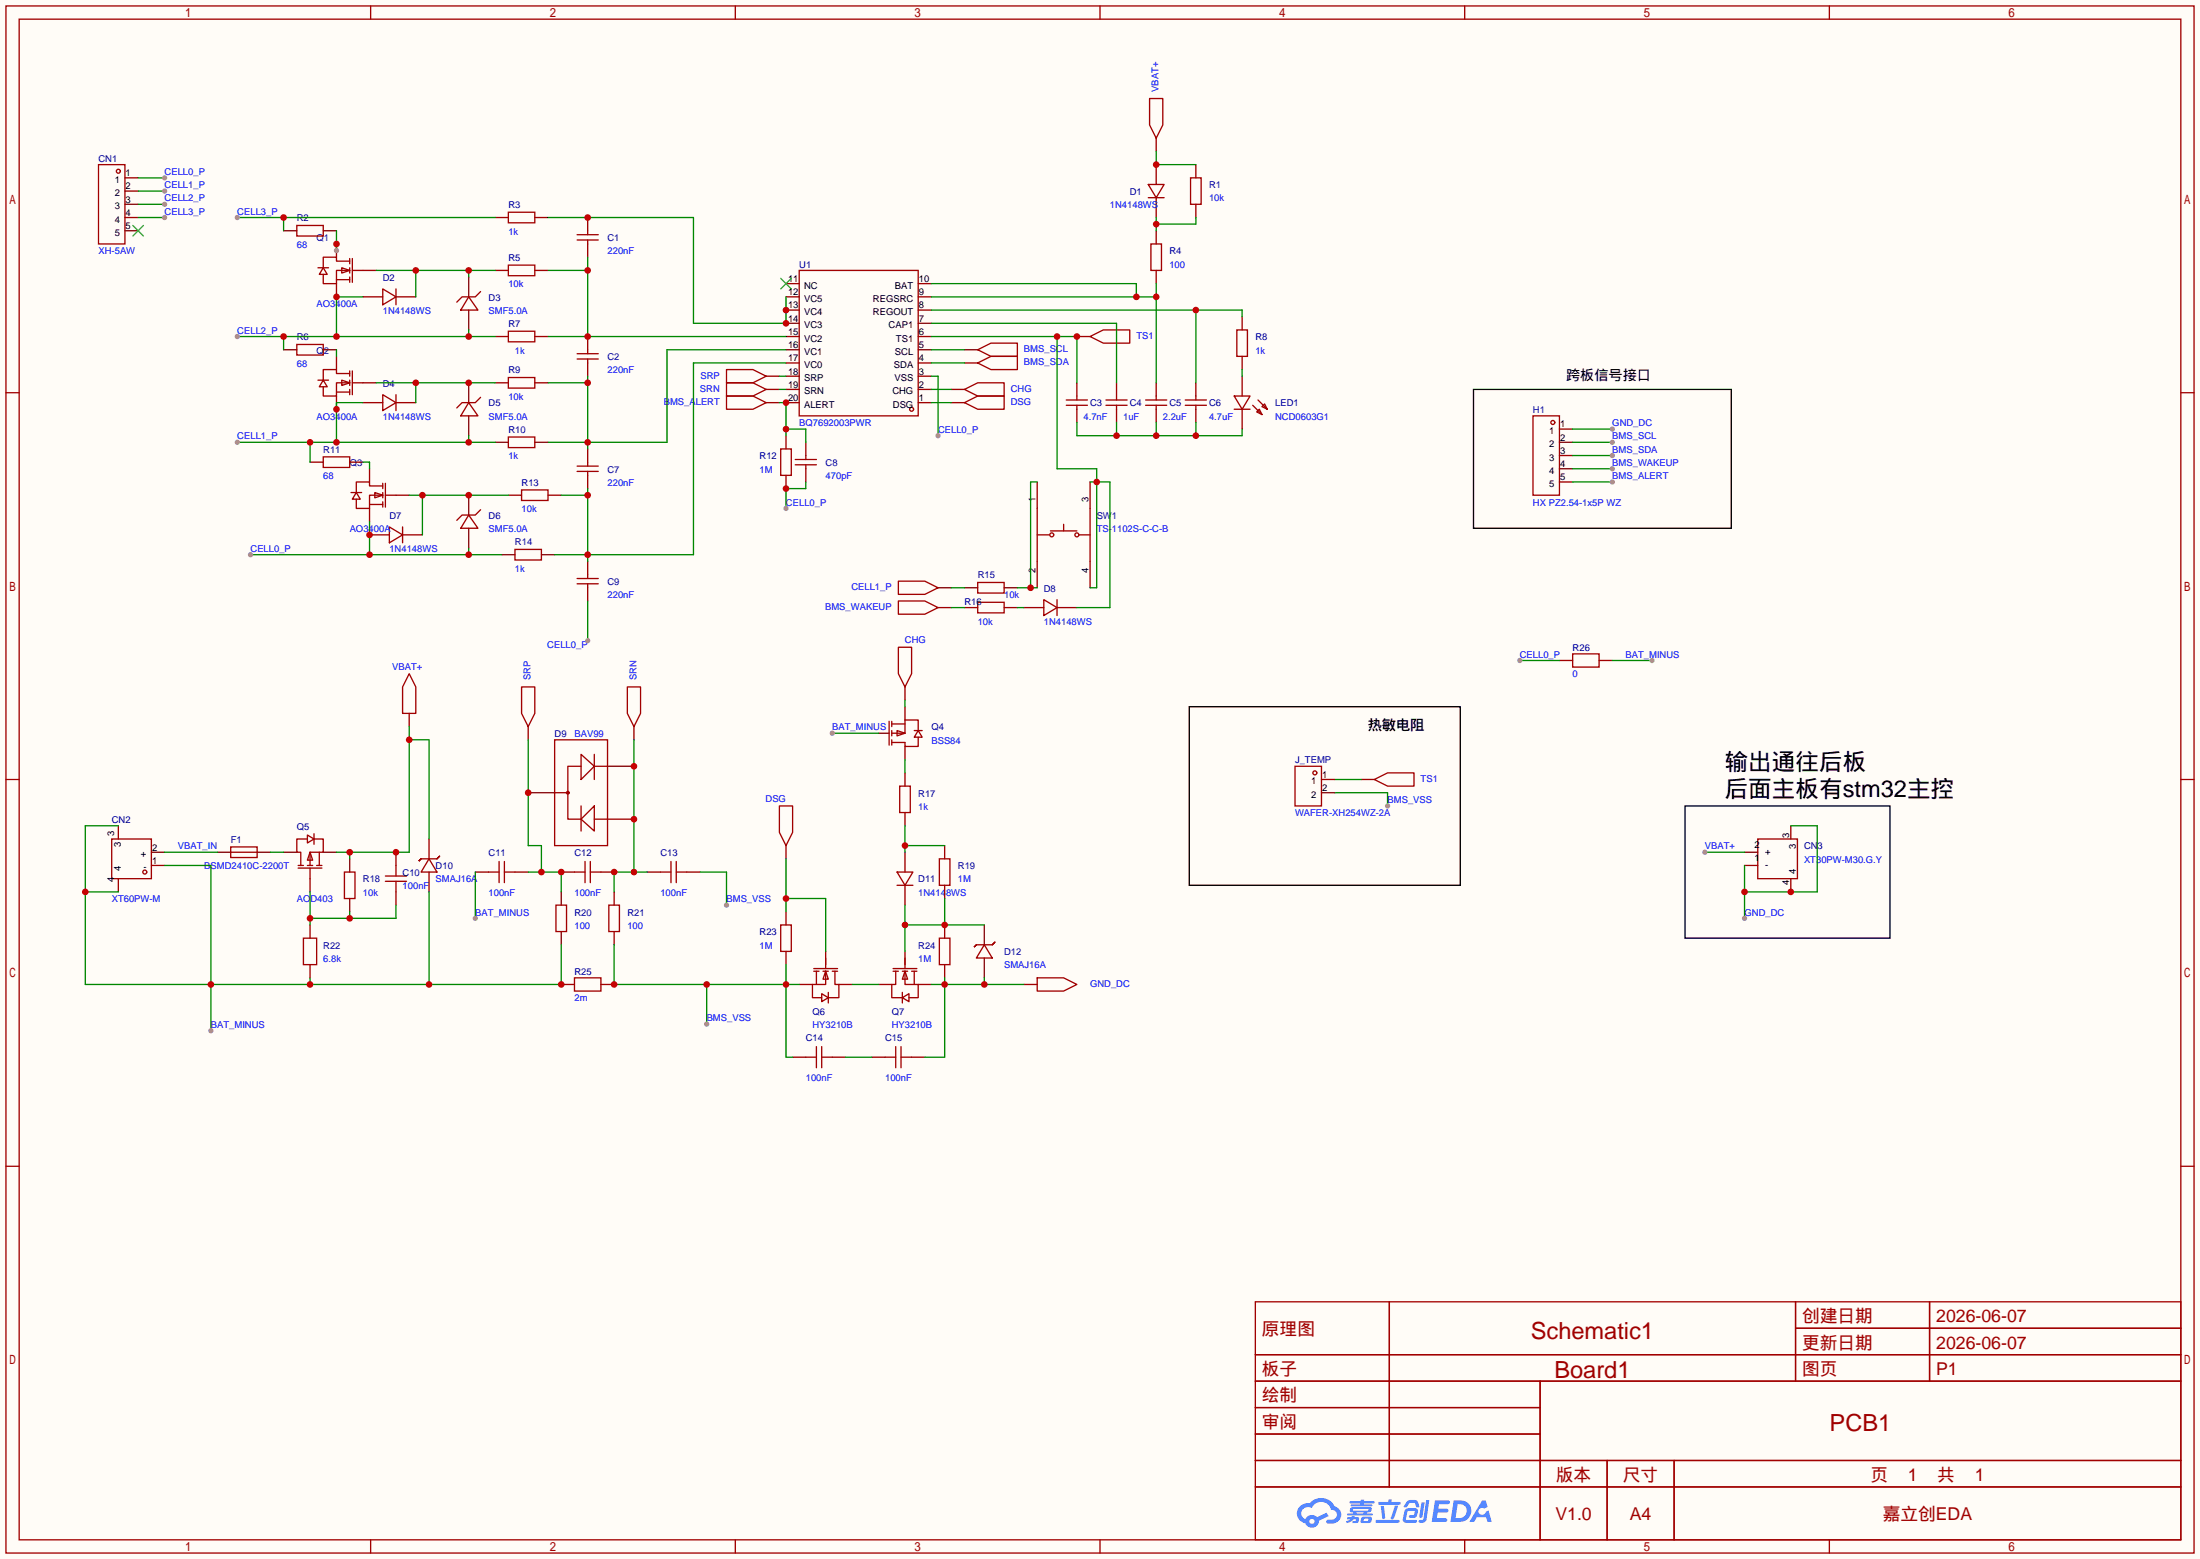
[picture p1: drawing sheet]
<svg xmlns="http://www.w3.org/2000/svg" width="423mm" height="299mm" viewBox="0 0 423 299" stroke-linecap="round" stroke-linejoin="round" font-family="sans-serif">
<path d="M0 0h422.7v299.5h-422.7z" fill="#fffcf7"/>
<g fill="none" stroke="#a10000" stroke-width=".25">
<path d="M1.1 1.1h420.4v297.2h-420.4zM3.7 3.7h415.3v292.1h-415.3zM71.2 1.1v2.6M141.3 1.1v2.6M211.3 1.1v2.6M281.4 1.1v2.6M351.5 1.1v2.6M1.1 75.4h2.6M419 75.4h2.5M1.1 149.7h2.6M419 149.7h2.5M1.1 224h2.6"/>
<path d="M419 224h2.5M71.2 295.8v2.5M141.3 295.8v2.5M211.3 295.8v2.5M281.4 295.8v2.5M351.5 295.8v2.5"/>
</g>
<g fill="#5487ff">
<path d="M275.7 288.2h1.6a1.34 1.34 0 0 1 1.2 .2 .37 .37 0 0 1-.3 .5h-1.7l-.2 .9h1.6a.37 .37 0 0 1 .4 .4 .37 .37 0 0 1-.4 .3h-1.7l-.2 1.1h1.4a.48 .48 0 0 1 .6 .4v.2l-.3 .2h-2.6z"/>
<path d="M284.7 288.2h.7l.4 1.3-.6 .3a.72 .72 0 0 0-1.1 .2 .72 .72 0 0 0 .3 1 .72 .72 0 0 0 1-.4l.1-.2 .5-.3 .6 2.2h-.8l-.3-.9h-1.8l-.5 .9h-.9z"/>
<path d="M273.1 288.6h.6l-.4 2.7a.31 .31 0 0 1-.3 .3 .31 .31 0 0 1-.3-.3z"/>
<path d="M274 288.2h.6l-.5 3.6a.97 .97 0 0 1-1.6 .5l.2-.3 .6-.1 .2-.1z"/>
<path d="M270.3 288.4l.5-.3 1.2 .1 .4 .4 .3 .8-.6 .1-.3-.8h-.8h-.2l-.6 .8h-.5z"/>
<path d="M269.9 290l.5-.3h1.4a.69 .69 0 0 1 .6 .5 .69 .69 0 0 1-.1 .7 .74 .74 0 0 1-.8 .7h-.6a.27 .27 0 0 1-.2-.3 .27 .27 0 0 1 .3-.3h.6l.2-.7h-1.4l-.3 1.6 1.9 .1a.28 .28 0 0 1 .2 .3 .28 .28 0 0 1-.3 .2h-1.9l-.4-.3-.1-.4z"/>
<path d="M264.3 292h4.3a.28 .28 0 0 1 .3 .3 .28 .28 0 0 1-.3 .2h-4.2l-.1-.1z"/>
<path d="M268 289.2h.6l-.8 2.5a.3 .3 0 0 1-.4 .2 .3 .3 0 0 1-.2-.3z"/>
<path d="M265.3 289.3h.6l.2 2.2-.2 .3-.4-.2z"/>
<path d="M264.8 288.5h1.9l.2-.5h.5l-.1 .5h1.5a.27 .27 0 0 1 .3 .3 .27 .27 0 0 1-.3 .3h-3.9l-.1-.2z"/>
<path d="M258.9 291.4h.7l.1-.2h.6l-.1 .2 .8 .1 .1 .3-.2 .6-1.1 .2v-.4l.7-.1v-.2l-.5-.1-.5 .5-.8 .3-.1-.4 .8-.4h-.6z"/>
<path d="M259.3 288.4h2.1l.1-.3h.6l-.1 .3h1.9l.2 .2-.2 .2h-1.9l-.1 .2h1.6l.2 .2-.2 .1h-3.9l-.1-.3h1.8v-.2h-1.9l-.1-.1z"/>
<path d="M279.3 288.2l-.6 4.2h1.4a2.14 2.14 0 0 0 2.6-2.2 2.14 2.14 0 0 0-2.7-2zM280 288.9a1.37 1.37 0 0 1 1.8 1.2 1.37 1.37 0 0 1-1.5 1.5h-.7z"/>
<path d="M259.4 289.7l-.1 .6 .6 .2 .1 .2h-1.2l.1 .4h4.6l.2-.2-.2-.2h-.9l.1-.2a.6 .6 0 0 0 .7-.2 .6 .6 0 0 0 0-.7l-3.6-.1zM260 289.9l2.9 .1-.1 .2h-2.8zM260.6 290.5h1.4l-.1 .2h-1.2z"/>
<path d="M261.6 291.5a.9 .9 0 0 0-.1 1 2.48 2.48 0 0 0 1.9-.1 .84 .84 0 0 0 0-1l-1.4-.1zM262.1 291.8l.7-.1 .1 .3-.2 .2h-.7z"/>
<path d="M249.8 289.3a1.91 1.91 0 0 0-.6 2 1.91 1.91 0 0 0 1.6 1.3 1.35 1.35 0 0 0 1.5 .8 1.35 1.35 0 0 0 1.1-1.3l1.9-.9-.5-.6-1.8 .8a1.41 1.41 0 0 0-2.2 .4 1.25 1.25 0 0 1-.6-1.8 1.25 1.25 0 0 1 1.8-.3 1.97 1.97 0 0 1 2-1.2 1.97 1.97 0 0 1 1.7 1.5 .96 .96 0 0 1 1.1 .9 .96 .96 0 0 1-.9 1h-.6a.39 .39 0 0 0-.5 .3 .39 .39 0 0 0 .4 .5 1.87 1.87 0 0 0 1.9-.6 1.87 1.87 0 0 0 .3-2l-.6-.6-.4-.2a2.86 2.86 0 0 0-4.8-.5l-.3-.1a2.27 2.27 0 0 0-1.5 .6zM251.6 292.3a.49 .49 0 0 1 .9 0 .49 .49 0 0 1-.9 0z"/>
</g>
<g fill="none" stroke="#a10000" stroke-width=".25">
<path d="M220.9 18.9h2.5v5.1l-1.3 2.5-1.2-2.5zM18.9 31.6h5.1v15.3h-5.1zM220.6 35.4h3l-1.5 2.6zM220.6 38h3M228.7 34.2h2.1v5h-2.1zM57 43.3h5.1v2h-5.1zM61.1 51.4h2M62.1 51.4l.8 1.3h-1.6zM64.6 53.7h2.6M65.7 51.4l1.5 .5-1.5 .6zM67.2 50.2h-2.6v-.8h-2.5v2M67.2 51.9h-2.6v2.6h-2.5v-1.8"/>
<path d="M67.2 49.7v1M67.2 51.4v1.1M67.2 53.2v1M67.7 49.7v4.5M67.7 51.9h2M73.5 55.5l2.6 1.5-2.6 1.5zM76.1 55.5v3M90 57l1.8 2.6h-3.3zM92.3 56l-1 1h-2.5l-1 1M97.7 50.9h5v2.1h-5zM97.7 40.8h5v2h-5zM110.9 46.1h4"/>
<path d="M110.9 45.1h4M112.9 44.3v.8M112.9 46.1v.8M153.5 51.9h22.9v28h-22.9zM221.1 46.9h2v5h-2zM57 66.2h5.1v2h-5.1zM61.1 73h2M62.1 73l.8 1.3h-1.6zM64.6 75.3h2.6M65.7 73l1.5 .5-1.5 .5zM67.2 71.8h-2.6v-.8h-2.5v2M67.2 73.5h-2.6v2.6h-2.5v-1.8"/>
<path d="M67.2 71.2v1.1M67.2 73v1M67.2 74.8v1M67.7 71.2v4.6M67.7 73.5h2M73.5 75.8l2.6 1.5-2.6 1.6zM76.1 75.8v3.1M90 77.3l1.8 2.6h-3.3zM92.3 76.3l-1 1h-2.5l-1 1.1M97.7 63.6h5v2.1h-5zM97.7 72.5h5v2h-5zM110.9 69h4"/>
<path d="M110.9 67.9h4M112.9 67.2v.7M112.9 69v.7M139.6 71h5.1l2.5 1.3-2.5 1.2h-5.1zM139.6 73.5h5.1l2.5 1.3-2.5 1.3h-5.1zM139.6 76.1h5.1l2.5 1.2-2.5 1.3h-5.1zM185.3 74.8l2.5-1.3h5.1v2.6h-5.1zM185.3 77.3l2.5-1.2h5.1v2.5h-5.1zM187.8 67.2l2.6-1.3h5.1v2.6h-5.1zM187.8 69.7l2.6-1.2h5.1v2.5h-5.1zM204.9 77.9h4M204.9 76.8h4"/>
<path d="M206.9 76.1v.7M206.9 77.9v.7M209.4 64.6l2.6-1.2h5v2.5h-5zM212.5 77.9h4M212.5 76.8h4M214.5 76.1v.7M214.5 77.9v.7M220.1 77.9h4.1M220.1 76.8h4.1M222.1 76.1v.7M222.1 77.9v.7M227.7 77.9h4.1"/>
<path d="M227.7 76.8h4.1M229.7 76.1v.7M229.7 77.9v.7M237.1 76.1h3.1l-1.6 2.5zM237.1 78.6h3.1M237.6 63.4h2v5.1h-2zM240.7 77.9l1.7 1.7M241.4 79.1l.5-.5 .5 1zM241.7 76.8l1.8 1.8M242.4 78.1l.6-.5 .5 1zM294.5 79.9h5.1v15.2h-5.1zM62.1 87.8h5.1v2h-5.1z"/>
<path d="M67.4 94.6h2.1M68.5 94.6l.7 1.3h-1.5zM71 96.9h2.5M72 94.6l1.5 .5-1.5 .5zM73.5 93.3h-2.5v-.7h-2.5v2M73.5 95.1h-2.5v2.6h-2.5v-1.8M73.5 92.8v1.1M73.5 94.6v1M73.5 96.4v1M74 92.8v4.6M74 95.1h2.1M90 98.9l1.8 2.6h-3.3z"/>
<path d="M92.3 97.9l-1 1h-2.5l-1 1M97.7 83.9h5v2.1h-5zM100.2 94.1h5.1v2h-5.1zM110.9 90.6h4M110.9 89.5h4M112.9 88.8v.7M112.9 90.6v.7M150 86.2h2v5.1h-2zM152.8 89.3h4M152.8 88.3h4M154.8 87.5v.8M154.8 89.3v.7"/>
<path d="M199.3 97.7v10.1M209.4 97.7v10.1M74.8 101.2l2.5 1.5-2.5 1.6zM77.3 101.2v3.1M98.9 105.5h5.1v2.1h-5.1zM110.9 112.1h4M110.9 111.1h4M112.9 110.4v.7M112.9 112.1v.8M172.6 111.6h5.1l2.5 1.3-2.5 1.3h-5.1zM172.6 115.4h5.1l2.5 1.3-2.5 1.3h-5.1zM187.8 111.9h5.1v2h-5.1z"/>
<path d="M187.8 115.7h5.1v2h-5.1zM199.3 102.7h2.2M200.5 115.2l2.6 1.5-2.6 1.5zM201.8 102h5.1M203.1 115.2v3M204.3 100.7v1.3M207.4 102.7h2M78.6 129.4l1.3 2.6v5h-2.6v-5zM100.2 132h2.5v5l-1.2 2.6-1.3-2.6zM120.5 132h2.6v5l-1.3 2.6-1.3-2.6zM170.8 138.6v4.5M171.3 138.6v1"/>
<path d="M171.3 139.1h2.6M172.6 124.3h2.5v5.1l-1.2 2.6-1.3-2.6zM302.1 125.6h5.1v2.5h-5.1zM106.6 142.1h10.1v20.3h-10.1zM106.6 152.3h2.5M111.6 147.2h-2.5v10.2h2.5M111.6 144.9l2.6 2.3-2.6 2.5zM111.6 157.4l2.6-2.6v4.8zM111.6 154.8v4.8M114.2 147.2h2.5M114.2 157.4h2.5M114.2 144.9v4.8"/>
<path d="M149.7 154.8h2.6v5.1l-1.3 2.5-1.3-2.5zM171.3 140.3v1.1M171.3 142.1v1M172.3 140.3l1.6 .5-1.6 .6zM172.8 151h2.1v5.1h-2.1zM175.6 140.3h1.6M176.4 140.3v-2h-2.5v2.5h-2.6M176.4 141.6v1.8h-2.5v-.8h-2.6M176.4 140.3l.8 1.3h-1.6zM264 149.7l2.6-1.2h5.1v2.5h-5.1zM21.5 161.2h7.6v7.6h-7.6zM44.3 162.7h5.1v2h-5.1z"/>
<path d="M44.3 163.7h5.1M57.3 166.8h4.5M57.3 166.2h1M59.1 160.4l1.2 .8-1.2 .7zM59.1 161.2h-2.1v2.5h.8v2.5M59.1 166.2h1M59.6 163.7l.5 1.5h-1zM59.6 166.8v2M60.3 161.2h1.8v2.5h-2.5v2.5M60.3 160.1v2.1M60.8 166.2h1M61.3 163.7v2.5"/>
<path d="M66.2 167.5h2v5.1h-2zM74 169.3h4.1M74 168.3h4.1M76.1 166.2v2.1M76.1 169.3v2M80.9 165l-.5 .5 .5-.5M80.9 165h3M82.4 165l1.5 2.5h-3zM83.9 165l.6-.5-.6 .5M93.9 167.5h2M95.9 165.5v4M96.9 165.5v4"/>
<path d="M96.9 167.5h2M106.8 173.9h2v5h-2zM110.4 167.5h2M112.4 165.5v4M113.4 167.5h2M113.4 165.5v4M117 173.9h2v5h-2zM126.9 167.5h2M128.9 165.5v4M129.9 167.5h2.1M129.9 165.5v4M150 177.7h2v5.1h-2z"/>
<path d="M172.3 167.5h3.1l-1.5 2.6zM172.3 170.1h3.1M180.5 165h2v5.1h-2zM337.7 161.2h7.6v7.6h-7.6zM110.4 187.8h5v2.6h-5zM156.3 186.1h4.6M156.3 186.6h1.1M156.8 186.6v2.5M157.9 190.9l1.2 .7-1.2 .8zM158.1 186.6h1M158.6 186.6l.5 1.5h-1zM158.6 186.6v2.5h-2.5v2.5h1.8"/>
<path d="M158.6 184v2.1M159.1 190.6v2.1M159.9 186.6h1M160.4 186.6v2.5h.8v2.5h-2.1M171.6 186.1h4.5M171.6 186.6h1M172.1 186.6v2.5h-.8v2.5h2.1M173.4 191.6l1.2-.7v1.5zM173.4 190.6v2.1M173.4 186.6h1M173.9 186.6l.5 1.5h-1zM173.9 186.6v2.5h2.5v2.5h-1.8"/>
<path d="M173.9 184v2.1M175.1 186.6h1M175.6 186.6v2.5M180.5 180.2h2v5.1h-2zM187.6 181.5l-.5 .5 .5-.5M187.6 181.5h3M189.1 181.5l1.5 2.5h-3zM190.6 181.5l.5-.5-.5 .5M199.3 187.8h5l2.6 1.3-2.6 1.3h-5zM154.8 203.1h2M156.8 201v4.1M157.9 201v4.1"/>
<path d="M157.9 203.1h2M170.1 203.1h2M172.1 201v4.1M173.1 203.1h2M173.1 201v4.1M241.2 250.1h177.8v45.7h-177.8zM266.9 250.1v35.5M345 250.1v15.2M345 255.1h74M370.7 250.1v15.2M241.2 260.2h177.8M241.2 265.3h177.8"/>
<path d="M241.2 270.4h54.7M241.2 275.5h54.7M295.9 265.3v30.5M241.2 280.5h177.8M241.2 285.6h177.8M308.8 280.5v15.3M321.6 280.5v15.3"/>
<circle cx="22.7" cy="32.9" r=".38"/>
<circle cx="175.1" cy="78.6" r=".38"/>
<circle cx="298.3" cy="81.2" r=".38"/>
<circle cx="202.1" cy="102.7" r=".38"/>
<circle cx="206.9" cy="102.7" r=".38"/>
<circle cx="109.1" cy="152.3" r=".25"/>
<circle cx="27.8" cy="167.5" r=".38"/>
</g>
<g fill="none" stroke="#870000" stroke-width=".25">
<path d="M24 34.2h2.5M24 36.7h2.5M24 39.2h2.5M222.1 26.5v2.6M222.1 31.6v3.8M222.1 38v3.8M229.7 31.6v2.6M229.7 39.2v2.6M24 41.8h2.5M24 44.3h2.5M54.5 44.3h2.5M62.1 44.3h2.5"/>
<path d="M64.6 46.9v2.5M64.6 54.5v2.5M69.7 57h3.8M69.7 51.9h2.6M76.1 57h3.8M90 53.2v3.8M90 59.6v3.8M95.1 51.9h2.6M95.1 41.8h2.6M102.7 51.9h2.6M102.7 41.8h2.6M112.9 41.8v2.5"/>
<path d="M112.9 46.9v2.5M151 57h2.5M151 59.6h2.5M151 54.5h2.5M176.4 57h2.5M176.4 59.6h2.5M176.4 54.5h2.5M222.1 44.3v2.6M222.1 51.9v2.6M54.5 67.2h2.5M62.1 67.2h2.5M64.6 68.5v2.5"/>
<path d="M64.6 76.1v2.5M69.7 77.3h3.8M69.7 73.5h2.6M76.1 77.3h3.8M90 73.5v3.8M90 79.9v3.8M95.1 64.6h2.6M95.1 73.5h2.6M102.7 64.6h2.6M102.7 73.5h2.6M112.9 64.6v2.6M112.9 69.7v2.6"/>
<path d="M147.2 77.3h2.5M147.2 74.8h2.5M147.2 72.3h2.5M151 64.6h2.5M151 77.3h2.5M151 67.2h2.5M151 74.8h2.5M151 72.3h2.5M151 69.7h2.5M151 62.1h2.5M176.4 64.6h2.5M176.4 77.3h2.5"/>
<path d="M176.4 67.2h2.5M176.4 74.8h2.5M176.4 72.3h2.5M176.4 69.7h2.5M176.4 62.1h2.5M182.8 77.3h2.5M182.8 74.8h2.5M185.3 67.2h2.5M185.3 69.7h2.5M206.9 64.6h2.5M206.9 73.5v2.6M206.9 78.6v2.6"/>
<path d="M214.5 73.5v2.6M214.5 78.6v2.6M222.1 73.5v2.6M222.1 78.6v2.6M229.7 73.5v2.6M229.7 78.6v2.6M238.6 60.8v2.6M238.6 68.5v2.5M238.6 72.3v3.8M238.6 78.6v3.8M59.6 88.8h2.5M67.2 88.8h2.5"/>
<path d="M71 90v2.6M71 97.7v2.5M76.1 95.1h2.5M90 95.1v3.8M95.1 85h2.6M97.7 95.1h2.5M102.7 85h2.6M105.3 95.1h2.5M112.9 86.2v2.6M112.9 91.3v2.6M151 83.7v2.5M151 91.3v2.6"/>
<path d="M154.8 85v2.5M154.8 90v2.6M199.3 92.6v5.1M209.4 92.6v5.1M299.6 85h2.5M299.6 82.4h2.5M299.6 87.5h2.5M299.6 90h2.5M299.6 92.6h2.5M71 102.7h3.8M77.3 102.7h3.9M90 101.5v3.8"/>
<path d="M96.4 106.6h2.5M104 106.6h2.6M112.9 107.8v2.6M112.9 112.9v2.5M180.2 112.9h2.6M180.2 116.7h2.6M185.3 112.9h2.5M185.3 116.7h2.5M192.9 112.9h2.6M192.9 116.7h2.6M196.7 116.7h3.8M199.3 107.8v5.1"/>
<path d="M203.1 116.7h3.8M209.4 107.8v5.1M78.6 137v2.6M101.5 139.6v2.5M121.8 139.6v2.5M173.9 132v2.5M173.9 135.8v2.5M299.6 126.9h2.5M307.2 126.9h2.6M22.7 158.6v2.6M101.5 152.3h5.1M116.7 147.2h5.1"/>
<path d="M116.7 157.4h5.1M168.8 140.8h2M173.9 143.4v2.5M173.9 148.5v2.5M173.9 156.1v2.5M261.5 149.7h2.5M344 158.6v2.6M22.7 168.8v2.5M29.1 166.2h2.5M29.1 163.7h2.5M41.8 163.7h2.5M49.4 163.7h2.5"/>
<path d="M54.5 163.7h2.5M59.6 168.8v2.5M62.1 163.7h2.5M67.2 165v2.5M67.2 172.6v2.5M76.1 163.7v2.5M76.1 171.3v2.6M82.4 161.2v3.8M82.4 167.5v3.8M91.3 167.5h2.6M98.9 167.5h2.6M107.8 167.5h2.6"/>
<path d="M107.8 171.3v2.6M107.8 178.9v2.6M115.4 167.5h2.6M118 171.3v2.6M118 178.9v2.6M124.3 167.5h2.6M132 167.5h2.5M151 162.4v2.6M151 175.1v2.6M173.9 163.7v3.8M173.9 170.1v3.8M181.5 162.4v2.6"/>
<path d="M181.5 170.1v2.5M181.5 177.7v2.5M189.1 177.7v3.8M335.2 166.2h2.5M335.2 163.7h2.5M344 168.8v2.5M107.8 189.1h2.6M115.4 189.1h2.6M151 182.8v2.5M153.5 189.1h2.6M158.6 182.8v2.5M161.2 189.1h2.5"/>
<path d="M168.8 189.1h2.5M173.9 182.8v2.5M176.4 189.1h2.5M181.5 185.3v2.5M189.1 184v3.8M196.7 189.1h2.6M152.3 203.1h2.5M159.9 203.1h2.5M167.5 203.1h2.6M175.1 203.1h2.6"/>
</g>
<path d="M25.5 43.3l2.1 2M27.6 43.3l-2.1 2M150 53.5l2 2M152 53.5l-2 2" fill="none" stroke="#3c3" stroke-width=".25"/>
<path d="M283.1 74.8h49.5v26.7h-49.5zM228.5 135.8h52v34.3h-52zM323.7 154.8h39.4v25.4h-39.4z" fill="none" stroke="#000" stroke-width=".25"/>
<path d="M48.1 106.6h48.3M71 100.2v6.4M90 105.3v1.3" fill="none" stroke="#008700" stroke-width=".25"/>
<g fill="#c00">
<circle cx="90" cy="106.6" r=".63"/>
<circle cx="71" cy="106.6" r=".63"/>
<circle cx="71" cy="102.7" r=".63"/>
</g>
<circle cx="48.1" cy="106.6" r=".51" fill="#999"/>
<path d="M78.6 95.1h19.1M81.2 95.1v7.6" fill="none" stroke="#008700" stroke-width=".25"/>
<g fill="#c00">
<circle cx="81.2" cy="95.1" r=".63"/>
<circle cx="90" cy="95.1" r=".63"/>
</g>
<path d="M151 69.7h-17.8v36.9h-26.6M69.7 88.8h1.3v1.2M107.8 95.1h5.1M112.9 93.9v13.9" fill="none" stroke="#008700" stroke-width=".25"/>
<g fill="#c00">
<circle cx="112.9" cy="95.1" r=".63"/>
<circle cx="112.9" cy="106.6" r=".63"/>
</g>
<path d="M69.7 77.3h-5.1v7.7M45.6 85h49.5M59.6 85v3.8M90 83.7v1.3" fill="none" stroke="#008700" stroke-width=".25"/>
<g fill="#c00">
<circle cx="90" cy="85" r=".63"/>
<circle cx="64.6" cy="85" r=".63"/>
<circle cx="59.6" cy="85" r=".63"/>
<circle cx="64.6" cy="78.6" r=".63"/>
</g>
<circle cx="45.6" cy="85" r=".51" fill="#999"/>
<path d="M72.3 73.5h22.8M79.9 73.5v3.8" fill="none" stroke="#008700" stroke-width=".25"/>
<g fill="#c00">
<circle cx="90" cy="73.5" r=".63"/>
<circle cx="79.9" cy="73.5" r=".63"/>
</g>
<path d="M69.7 57h-5.1v7.6M45.6 64.6h49.5M54.5 64.6v2.6M64.6 67.2v1.3M90 63.4v1.2" fill="none" stroke="#008700" stroke-width=".25"/>
<g fill="#c00">
<circle cx="54.5" cy="64.6" r=".63"/>
<circle cx="64.6" cy="64.6" r=".63"/>
<circle cx="64.6" cy="57" r=".63"/>
<circle cx="90" cy="64.6" r=".63"/>
</g>
<circle cx="45.6" cy="64.6" r=".51" fill="#999"/>
<path d="M105.3 51.9h7.6M112.9 49.4v15.2M105.3 64.6h45.7" fill="none" stroke="#008700" stroke-width=".25"/>
<g fill="#c00">
<circle cx="112.9" cy="64.6" r=".63"/>
<circle cx="112.9" cy="51.9" r=".63"/>
</g>
<path d="M105.3 73.5h7.6M112.9 72.3v13.9M151 67.2h-22.9v17.8h-22.8" fill="none" stroke="#008700" stroke-width=".25"/>
<g fill="#c00">
<circle cx="112.9" cy="85" r=".63"/>
<circle cx="112.9" cy="73.5" r=".63"/>
</g>
<path d="M72.3 51.9h22.8M79.9 51.9v5.1M90 51.9v1.3" fill="none" stroke="#008700" stroke-width=".25"/>
<g fill="#c00">
<circle cx="79.9" cy="51.9" r=".63"/>
<circle cx="90" cy="51.9" r=".63"/>
</g>
<path d="M45.6 41.8h49.5M54.5 41.8v2.5" fill="none" stroke="#008700" stroke-width=".25"/>
<circle cx="54.5" cy="41.8" r=".63" fill="#c00"/>
<circle cx="45.6" cy="41.8" r=".51" fill="#999"/>
<path d="M64.6 44.3v3.8" fill="none" stroke="#008700" stroke-width=".25"/>
<circle cx="64.6" cy="46.9" r=".63" fill="#c00"/>
<circle cx="64.6" cy="48.1" r=".51" fill="#999"/>
<path d="M105.3 41.8h27.9v20.3h17.8v-5.1" fill="none" stroke="#008700" stroke-width=".25"/>
<g fill="#c00">
<circle cx="112.9" cy="41.8" r=".63"/>
<circle cx="151" cy="62.1" r=".63"/>
<circle cx="151" cy="59.6" r=".63"/>
</g>
<path d="M149.7 72.3h1.3M149.7 74.8h1.3M149.7 77.3h1.3v6.4M151 82.4h3.8v2.6" fill="none" stroke="#008700" stroke-width=".25"/>
<g fill="#c00">
<circle cx="151" cy="77.3" r=".63"/>
<circle cx="151" cy="82.4" r=".63"/>
</g>
<path d="M178.9 74.8h3.9M178.9 77.3h3.9M178.9 72.3h1.3v11.4" fill="none" stroke="#008700" stroke-width=".25"/>
<circle cx="180.2" cy="83.7" r=".51" fill="#999"/>
<path d="M178.9 64.6h28v8.9M203.1 64.6v25.4h7.6v22.9h-1.3M209.4 92.6h3.8v24.1h-6.3" fill="none" stroke="#008700" stroke-width=".25"/>
<g fill="#c00">
<circle cx="203.1" cy="64.6" r=".63"/>
<circle cx="210.7" cy="92.6" r=".63"/>
<circle cx="206.9" cy="64.6" r=".63"/>
</g>
<path d="M154.8 92.6v1.3h-3.8v3.8" fill="none" stroke="#008700" stroke-width=".25"/>
<circle cx="151" cy="93.9" r=".63" fill="#c00"/>
<circle cx="151" cy="97.7" r=".51" fill="#999"/>
<path d="M206.9 81.2v2.5h31.7v-1.3M214.5 81.2v2.5M222.1 81.2v2.5M229.7 81.2v2.5" fill="none" stroke="#008700" stroke-width=".25"/>
<g fill="#c00">
<circle cx="214.5" cy="83.7" r=".63"/>
<circle cx="222.1" cy="83.7" r=".63"/>
<circle cx="229.7" cy="83.7" r=".63"/>
</g>
<path d="M178.9 59.6h59.7v1.2M229.7 59.6v13.9M178.9 62.1h35.6v11.4" fill="none" stroke="#008700" stroke-width=".25"/>
<circle cx="229.7" cy="59.6" r=".63" fill="#c00"/>
<path d="M178.9 54.5h39.4v2.5M178.9 57h43.2M222.1 54.5v19M178.9 69.7h6.4M238.6 71v1.3" fill="none" stroke="#008700" stroke-width=".25"/>
<g fill="#c00">
<circle cx="218.3" cy="57" r=".63"/>
<circle cx="222.1" cy="57" r=".63"/>
</g>
<path d="M222.1 41.8v2.5M229.7 41.8v1.3h-7.6M178.9 67.2h6.4" fill="none" stroke="#008700" stroke-width=".25"/>
<circle cx="222.1" cy="43.1" r=".63" fill="#c00"/>
<path d="M222.1 29.1v2.5h7.6" fill="none" stroke="#008700" stroke-width=".25"/>
<circle cx="222.1" cy="31.6" r=".63" fill="#c00"/>
<path d="M199.3 92.6h-1.3v20.3M195.5 112.9h3.8" fill="none" stroke="#008700" stroke-width=".25"/>
<circle cx="198" cy="112.9" r=".63" fill="#c00"/>
<path d="M26.5 41.8h5.1M182.8 112.9h2.5M182.8 116.7h2.5M195.5 116.7h1.2" fill="none" stroke="#008700" stroke-width=".25"/>
<circle cx="31.6" cy="41.8" r=".51" fill="#999"/>
<path d="M26.5 39.2h5.1" fill="none" stroke="#008700" stroke-width=".25"/>
<circle cx="31.6" cy="39.2" r=".51" fill="#999"/>
<path d="M26.5 36.7h5.1" fill="none" stroke="#008700" stroke-width=".25"/>
<circle cx="31.6" cy="36.7" r=".51" fill="#999"/>
<path d="M26.5 34.2h5.1" fill="none" stroke="#008700" stroke-width=".25"/>
<circle cx="31.6" cy="34.2" r=".51" fill="#999"/>
<path d="M256.4 152.3h10.2v2.5" fill="none" stroke="#008700" stroke-width=".25"/>
<circle cx="266.6" cy="154.8" r=".51" fill="#999"/>
<path d="M22.7 158.6h-6.3v30.5h91.4v-7.6M256.4 149.7h5.1M16.4 171.3h6.3M31.6 166.2h8.9v31.8M82.4 171.3v17.8M59.6 187.8v1.3" fill="none" stroke="#008700" stroke-width=".25"/>
<g fill="#c00">
<circle cx="16.4" cy="171.3" r=".63"/>
<circle cx="40.5" cy="189.1" r=".63"/>
<circle cx="59.6" cy="189.1" r=".63"/>
<circle cx="82.4" cy="189.1" r=".63"/>
<circle cx="107.8" cy="189.1" r=".63"/>
</g>
<circle cx="40.5" cy="198" r=".51" fill="#999"/>
<path d="M59.6 171.3v6.4M67.2 175.1v1.3M76.1 173.9v2.5h-16.5" fill="none" stroke="#008700" stroke-width=".25"/>
<g fill="#c00">
<circle cx="59.6" cy="176.4" r=".63"/>
<circle cx="67.2" cy="176.4" r=".63"/>
</g>
<path d="M91.3 167.5v8.9" fill="none" stroke="#008700" stroke-width=".25"/>
<circle cx="91.3" cy="176.4" r=".51" fill="#999"/>
<path d="M101.5 142.1v20.3h2.5v5.1M101.5 167.5h6.3v3.8" fill="none" stroke="#008700" stroke-width=".25"/>
<g fill="#c00">
<circle cx="104" cy="167.5" r=".63"/>
<circle cx="107.8" cy="167.5" r=".63"/>
<circle cx="101.5" cy="152.3" r=".63"/>
</g>
<path d="M121.8 142.1v25.4M124.3 167.5h-6.3v3.8" fill="none" stroke="#008700" stroke-width=".25"/>
<g fill="#c00">
<circle cx="118" cy="167.5" r=".63"/>
<circle cx="121.8" cy="167.5" r=".63"/>
<circle cx="121.8" cy="157.4" r=".63"/>
<circle cx="121.8" cy="147.2" r=".63"/>
</g>
<path d="M134.5 167.5h5.1v6.4" fill="none" stroke="#008700" stroke-width=".25"/>
<circle cx="139.6" cy="173.9" r=".51" fill="#999"/>
<path d="M118 181.5v7.6h35.5M135.8 189.1v7.6M151 185.3v17.8h1.3" fill="none" stroke="#008700" stroke-width=".25"/>
<g fill="#c00">
<circle cx="118" cy="189.1" r=".63"/>
<circle cx="135.8" cy="189.1" r=".63"/>
<circle cx="151" cy="189.1" r=".63"/>
</g>
<circle cx="135.8" cy="196.7" r=".51" fill="#999"/>
<path d="M173.9 173.9v8.9M173.9 177.7h15.2M181.5 172.6v5.1" fill="none" stroke="#008700" stroke-width=".25"/>
<g fill="#c00">
<circle cx="173.9" cy="177.7" r=".63"/>
<circle cx="181.5" cy="177.7" r=".63"/>
</g>
<path d="M151 165v10.1M151 172.6h7.6v10.2M163.7 189.1h5.1" fill="none" stroke="#008700" stroke-width=".25"/>
<circle cx="151" cy="172.6" r=".63" fill="#c00"/>
<path d="M178.9 189.1h17.8M181.5 187.8v15.3h-3.8M189.1 187.8v1.3M162.4 203.1h5.1" fill="none" stroke="#008700" stroke-width=".25"/>
<g fill="#c00">
<circle cx="181.5" cy="189.1" r=".63"/>
<circle cx="189.1" cy="189.1" r=".63"/>
</g>
<path d="M173.9 158.6v5.1M173.9 162.4h7.6" fill="none" stroke="#008700" stroke-width=".25"/>
<circle cx="173.9" cy="162.4" r=".63" fill="#c00"/>
<path d="M173.9 134.5v1.3M159.9 140.8h8.9M173.9 145.9v2.6" fill="none" stroke="#008700" stroke-width=".25"/>
<circle cx="159.9" cy="140.8" r=".51" fill="#999"/>
<path d="M112.9 115.4v7.7" fill="none" stroke="#008700" stroke-width=".25"/>
<circle cx="112.9" cy="123.1" r=".51" fill="#999"/>
<path d="M78.6 139.6v24.1h-14M78.6 142.1h3.8v19.1M67.2 163.7v1.3" fill="none" stroke="#008700" stroke-width=".25"/>
<g fill="#c00">
<circle cx="78.6" cy="142.1" r=".63"/>
<circle cx="76.1" cy="163.7" r=".63"/>
<circle cx="67.2" cy="163.7" r=".63"/>
</g>
<path d="M302.1 92.6h7.7" fill="none" stroke="#008700" stroke-width=".25"/>
<circle cx="309.8" cy="92.6" r=".51" fill="#999"/>
<path d="M302.1 90h7.7" fill="none" stroke="#008700" stroke-width=".25"/>
<circle cx="309.8" cy="90" r=".51" fill="#999"/>
<path d="M302.1 87.5h7.7" fill="none" stroke="#008700" stroke-width=".25"/>
<circle cx="309.8" cy="87.5" r=".51" fill="#999"/>
<path d="M302.1 85h7.7" fill="none" stroke="#008700" stroke-width=".25"/>
<circle cx="309.8" cy="85" r=".51" fill="#999"/>
<path d="M302.1 82.4h7.7" fill="none" stroke="#008700" stroke-width=".25"/>
<circle cx="309.8" cy="82.4" r=".51" fill="#999"/>
<path d="M344 158.6h5.1v12.7h-13.9M31.6 163.7h10.2M51.9 163.7h2.6M335.2 166.2v10.2" fill="none" stroke="#008700" stroke-width=".25"/>
<g fill="#c00">
<circle cx="344" cy="171.3" r=".63"/>
<circle cx="335.2" cy="171.3" r=".63"/>
</g>
<circle cx="335.2" cy="176.4" r=".51" fill="#999"/>
<path d="M327.5 163.7h7.7" fill="none" stroke="#008700" stroke-width=".25"/>
<circle cx="327.5" cy="163.7" r=".51" fill="#999"/>
<path d="M292 126.9h7.6" fill="none" stroke="#008700" stroke-width=".25"/>
<circle cx="292" cy="126.9" r=".51" fill="#999"/>
<path d="M309.8 126.9h7.6" fill="none" stroke="#008700" stroke-width=".25"/>
<circle cx="317.4" cy="126.9" r=".51" fill="#999"/>
<g fill="none" stroke="#a10000" stroke-width=".25">
<path d="M248.8 147.2h5.1v7.6h-5.1zM58.3 180.2h2.5v5.1h-2.5z"/>
<circle cx="252.6" cy="148.5" r=".38"/>
</g>
<path d="M253.9 149.7h2.5M253.9 152.3h2.5M59.6 177.7v2.5M59.6 185.3v2.5" fill="none" stroke="#870000" stroke-width=".25"/>
<g font-size="4.5">
<text x="331.3" y="147.9">输出通往后板</text>
<text x="331.3" y="153">后面主板有stm32主控</text>
</g>
<g font-size="4.5" fill="#a00000">
<text x="294.1" y="257.1">Schematic1</text>
<text x="298.6" y="264.8">Board1</text>
<text x="351.5" y="274.9">PCB1</text>
</g>
<g font-size="3.4" fill="#a00000">
<text x="242.4" y="256.5">原理图</text>
<text x="346.2" y="254">创建日期</text>
<text x="372" y="254">2026-06-07</text>
<text x="346.2" y="259">更新日期</text>
<text x="372" y="259">2026-06-07</text>
<text x="242.4" y="264.1">板子</text>
<text x="242.4" y="269.2">绘制</text>
<text x="346.2" y="264.1">图页</text>
<text x="372" y="264.1">P1</text>
<text x="242.4" y="274.3">审阅</text>
<text x="298.9" y="284.4">版本</text>
<text x="311.8" y="284.4">尺寸</text>
<text x="359.3" y="284.4">页</text>
<text x="366.5" y="284.4">1</text>
<text x="372.2" y="284.4">共</text>
<text x="379.4" y="284.4">1</text>
<text x="298.8" y="292.1">V1.0</text>
<text x="313.1" y="292.1">A4</text>
<text x="361.7" y="292.1">嘉立创EDA</text>
</g>
<g font-size="2.7">
<text x="300.9" y="73">跨板信号接口</text>
<text x="262.8" y="140.3">热敏电阻</text>
</g>
<g font-size="1.8" fill="#00f">
<text x="222.6" y="17.7" transform="rotate(-90 222.6 17.7)">VBAT+</text>
<text x="31.6" y="33.6">CELL0_P</text>
<text x="31.6" y="41.2">CELL3_P</text>
<text x="31.6" y="38.7">CELL2_P</text>
<text x="31.6" y="36.2">CELL1_P</text>
<text x="45.6" y="41.2">CELL3_P</text>
<text x="213.2" y="40">1N4148WS</text>
<text x="232.3" y="38.7">10k</text>
<text x="57" y="47.6">68</text>
<text x="97.7" y="45">1k</text>
<text x="18.9" y="48.9">XH-5AW</text>
<text x="116.7" y="48.9">220nF</text>
<text x="224.7" y="51.4">100</text>
<text x="60.8" y="59">AO3400A</text>
<text x="97.7" y="55.2">10k</text>
<text x="45.6" y="64.1">CELL2_P</text>
<text x="73.5" y="60.3">1N4148WS</text>
<text x="93.9" y="60.3">SMF5.0A</text>
<text x="218.3" y="65.1">TS1</text>
<text x="57" y="70.4">68</text>
<text x="98.9" y="67.9">1k</text>
<text x="116.7" y="71.7">220nF</text>
<text x="196.7" y="67.7">BMS_SCL</text>
<text x="196.7" y="70.2">BMS_SDA</text>
<text x="241.2" y="67.9">1k</text>
<text x="97.7" y="76.8">10k</text>
<text x="127.5" y="77.8">BMS_ALERT</text>
<text x="134.5" y="75.3">SRN</text>
<text x="134.6" y="72.7">SRP</text>
<text x="194.2" y="75.3">CHG</text>
<text x="194.2" y="77.8">DSG</text>
<text x="60.8" y="80.6">AO3400A</text>
<text x="73.5" y="80.6">1N4148WS</text>
<text x="93.9" y="80.6">SMF5.0A</text>
<text x="153.5" y="81.9">BQ7692003PWR</text>
<text x="180.2" y="83.1">CELL0_P</text>
<text x="208.2" y="80.6">4.7nF</text>
<text x="215.8" y="80.6">1uF</text>
<text x="223.4" y="80.6">2.2uF</text>
<text x="232.3" y="80.6">4.7uF</text>
<text x="245" y="80.6">NCD0603G1</text>
<text x="309.8" y="81.9">GND_DC</text>
<text x="45.6" y="84.4">CELL1_P</text>
<text x="97.7" y="88.2">1k</text>
<text x="309.8" y="89.5">BMS_WAKEUP</text>
<text x="309.8" y="87">BMS_SDA</text>
<text x="309.8" y="84.4">BMS_SCL</text>
<text x="62.1" y="92">68</text>
<text x="116.7" y="93.3">220nF</text>
<text x="145.9" y="90.8">1M</text>
<text x="158.6" y="92">470pF</text>
<text x="309.8" y="92">BMS_ALERT</text>
<text x="100.2" y="98.4">10k</text>
<text x="151" y="97.1">CELL0_P</text>
<text x="294.5" y="97.1">HX PZ2.54-1x5P WZ</text>
<text x="48.1" y="106">CELL0_P</text>
<text x="67.2" y="102.2">AO3400A</text>
<text x="74.8" y="106">1N4148WS</text>
<text x="93.9" y="102.2">SMF5.0A</text>
<text x="210.7" y="102.2">TS-1102S-C-C-B</text>
<text x="98.9" y="109.8">1k</text>
<text x="163.6" y="113.4">CELL1_P</text>
<text x="116.7" y="114.9">220nF</text>
<text x="158.5" y="117.2">BMS_WAKEUP</text>
<text x="187.8" y="120">10k</text>
<text x="192.9" y="114.9">10k</text>
<text x="200.5" y="120">1N4148WS</text>
<text x="105.1" y="124.6">CELL0_P</text>
<text x="173.9" y="123.5">CHG</text>
<text x="75.4" y="128.6">VBAT+</text>
<text x="101.9" y="130.7" transform="rotate(-90 101.9 130.7)">SRP</text>
<text x="122.3" y="130.7" transform="rotate(-90 122.3 130.7)">SRN</text>
<text x="292" y="126.3">CELL0_P</text>
<text x="302.1" y="130.1">0</text>
<text x="312.3" y="126.3">BAT_MINUS</text>
<text x="110.4" y="141.6">BAV99</text>
<text x="159.9" y="140.3">BAT_MINUS</text>
<text x="178.9" y="142.8">BSS84</text>
<text x="147.1" y="154">DSG</text>
<text x="176.4" y="155.5">1k</text>
<text x="266.6" y="154.3">BMS_VSS</text>
<text x="272.9" y="150.2">TS1</text>
<text x="248.8" y="156.8">WAFER-XH254WZ-2A</text>
<text x="34.2" y="163.2">VBAT_IN</text>
<text x="39.2" y="167">BSMD2410C-2200T</text>
<text x="327.5" y="163.2">VBAT+</text>
<text x="346.6" y="165.7">XT30PW-M30.G.Y</text>
<text x="21.5" y="173.3">XT60PW-M</text>
<text x="57" y="173.3">AOD403</text>
<text x="69.7" y="172">10k</text>
<text x="77.3" y="170.8">100nF</text>
<text x="83.7" y="169.5">SMAJ16A</text>
<text x="93.9" y="172">100nF</text>
<text x="110.4" y="172">100nF</text>
<text x="126.9" y="172">100nF</text>
<text x="139.6" y="173.3">BMS_VSS</text>
<text x="176.4" y="172">1N4148WS</text>
<text x="184" y="169.5">1M</text>
<text x="91.3" y="175.9">BAT_MINUS</text>
<text x="110.4" y="178.4">100</text>
<text x="120.5" y="178.4">100</text>
<text x="335.2" y="175.9">GND_DC</text>
<text x="62.1" y="184.7">6.8k</text>
<text x="145.9" y="182.2">1M</text>
<text x="176.4" y="184.7">1M</text>
<text x="192.9" y="186">SMAJ16A</text>
<text x="209.4" y="189.6">GND_DC</text>
<text x="40.5" y="197.4">BAT_MINUS</text>
<text x="110.4" y="192.4">2m</text>
<text x="135.8" y="196.2">BMS_VSS</text>
<text x="156.1" y="197.4">HY3210B</text>
<text x="171.3" y="197.4">HY3210B</text>
<text x="154.8" y="207.6">100nF</text>
<text x="170.1" y="207.6">100nF</text>
</g>
<g font-size="1.8" fill="#000080">
<text x="18.9" y="31.1">CN1</text>
<text x="97.7" y="40">R3</text>
<text x="217" y="37.4">D1</text>
<text x="232.3" y="36.2">R1</text>
<text x="57" y="42.5">R2</text>
<text x="60.8" y="46.3">Q1</text>
<text x="116.7" y="46.3">C1</text>
<text x="73.5" y="53.9">D2</text>
<text x="97.7" y="50.1">R5</text>
<text x="153.5" y="51.4">U1</text>
<text x="224.7" y="48.9">R4</text>
<text x="93.9" y="57.7">D3</text>
<text x="57" y="65.4">R6</text>
<text x="97.7" y="62.8">R7</text>
<text x="241.2" y="65.4">R8</text>
<text x="60.8" y="67.9">Q2</text>
<text x="97.7" y="71.7">R9</text>
<text x="116.7" y="69.2">C2</text>
<text x="73.5" y="74.3">D4</text>
<text x="93.9" y="78.1">D5</text>
<text x="97.7" y="83.1">R10</text>
<text x="209.4" y="78.1">C3</text>
<text x="217" y="78.1">C4</text>
<text x="224.7" y="78.1">C5</text>
<text x="232.3" y="78.1">C6</text>
<text x="245" y="78.1">LED1</text>
<text x="294.5" y="79.3">H1</text>
<text x="62.1" y="87">R11</text>
<text x="67.2" y="89.5">Q3</text>
<text x="145.9" y="88.2">R12</text>
<text x="158.6" y="89.5">C8</text>
<text x="100.2" y="93.3">R13</text>
<text x="116.7" y="90.8">C7</text>
<text x="74.8" y="99.7">D7</text>
<text x="93.9" y="99.7">D6</text>
<text x="210.7" y="99.7">SW1</text>
<text x="98.9" y="104.7">R14</text>
<text x="116.7" y="112.4">C9</text>
<text x="187.8" y="111.1">R15</text>
<text x="200.5" y="113.6">D8</text>
<text x="185.3" y="116.2">R16</text>
<text x="302.1" y="125.1">R26</text>
<text x="106.6" y="141.6">D9</text>
<text x="178.9" y="140.3">Q4</text>
<text x="248.8" y="146.6">J_TEMP</text>
<text x="176.4" y="153">R17</text>
<text x="21.5" y="158.1">CN2</text>
<text x="44.3" y="161.9">F1</text>
<text x="57" y="159.3">Q5</text>
<text x="83.7" y="167">D10</text>
<text x="93.9" y="164.4">C11</text>
<text x="110.4" y="164.4">C12</text>
<text x="126.9" y="164.4">C13</text>
<text x="184" y="167">R19</text>
<text x="346.6" y="163.2">CN3</text>
<text x="69.7" y="169.5">R18</text>
<text x="77.3" y="168.2">C10</text>
<text x="176.4" y="169.5">D11</text>
<text x="110.4" y="175.9">R20</text>
<text x="120.5" y="175.9">R21</text>
<text x="145.9" y="179.7">R23</text>
<text x="62.1" y="182.2">R22</text>
<text x="176.4" y="182.2">R24</text>
<text x="192.9" y="183.5">D12</text>
<text x="110.4" y="187.3">R25</text>
<text x="156.1" y="194.9">Q6</text>
<text x="171.3" y="194.9">Q7</text>
<text x="154.8" y="200">C14</text>
<text x="170.1" y="200">C15</text>
</g>
<g font-size="1.8">
<text x="22.1" y="35.1">1</text>
<text x="24.1" y="33.9">1</text>
<text x="22.1" y="37.7">2</text>
<text x="22.1" y="40.2">3</text>
<text x="24.1" y="36.4">2</text>
<text x="24.1" y="38.9">3</text>
<text x="24.1" y="41.5">4</text>
<text x="22.1" y="42.7">4</text>
<text x="22.1" y="45.3">5</text>
<text x="24.1" y="44">5</text>
<text x="151.4" y="54.2">11</text>
<text x="151.4" y="56.7">12</text>
<text x="151.4" y="59.3">13</text>
<text x="154.5" y="55.4">NC</text>
<text x="154.5" y="58">VC5</text>
<text x="167.7" y="58">REGSRC</text>
<text x="171.9" y="55.4">BAT</text>
<text x="176.5" y="59.3">8</text>
<text x="176.5" y="56.7">9</text>
<text x="176.5" y="54.2">10</text>
<text x="151.4" y="61.8">14</text>
<text x="151.4" y="64.3">15</text>
<text x="154.5" y="60.5">VC4</text>
<text x="154.5" y="63.1">VC3</text>
<text x="154.5" y="65.6">VC2</text>
<text x="167.7" y="60.5">REGOUT</text>
<text x="170.7" y="63.1">CAP1</text>
<text x="172.1" y="65.6">TS1</text>
<text x="176.5" y="64.3">6</text>
<text x="176.5" y="61.8">7</text>
<text x="151.4" y="66.9">16</text>
<text x="151.4" y="69.4">17</text>
<text x="151.4" y="72">18</text>
<text x="154.5" y="68.1">VC1</text>
<text x="154.5" y="70.7">VC0</text>
<text x="171.7" y="70.7">SDA</text>
<text x="171.9" y="68.1">SCL</text>
<text x="176.5" y="72">3</text>
<text x="176.5" y="69.4">4</text>
<text x="176.5" y="66.9">5</text>
<text x="151.4" y="74.5">19</text>
<text x="151.4" y="77">20</text>
<text x="154.5" y="73.2">SRP</text>
<text x="154.5" y="75.8">SRN</text>
<text x="171.4" y="75.8">CHG</text>
<text x="171.8" y="73.2">VSS</text>
<text x="176.5" y="77">1</text>
<text x="176.5" y="74.5">2</text>
<text x="154.5" y="78.3">ALERT</text>
<text x="171.5" y="78.3">DSG</text>
<text x="297.6" y="83.4">1</text>
<text x="299.7" y="82.1">1</text>
<text x="297.6" y="85.9">2</text>
<text x="297.6" y="88.5">3</text>
<text x="299.7" y="84.7">2</text>
<text x="299.7" y="87.2">3</text>
<text x="299.7" y="89.7">4</text>
<text x="297.6" y="91">4</text>
<text x="297.6" y="93.5">5</text>
<text x="299.7" y="92.3">5</text>
<text x="199" y="96.4" transform="rotate(-90 199 96.4)">1</text>
<text x="209.1" y="96.4" transform="rotate(-90 209.1 96.4)">3</text>
<text x="199" y="110.1" transform="rotate(-90 199 110.1)">2</text>
<text x="209.1" y="110.1" transform="rotate(-90 209.1 110.1)">4</text>
<text x="254" y="149.4">1</text>
<text x="251.9" y="150.7">1</text>
<text x="251.9" y="153.2">2</text>
<text x="254" y="152">2</text>
<text x="21.9" y="160.5" transform="rotate(-90 21.9 160.5)">3</text>
<text x="343.7" y="161" transform="rotate(-90 343.7 161)">3</text>
<text x="23.2" y="167.4" transform="rotate(-90 23.2 167.4)">4</text>
<text x="23.2" y="162.6" transform="rotate(-90 23.2 162.6)">3</text>
<text x="27.1" y="164.7">+</text>
<text x="27.5" y="167.2">-</text>
<text x="29.2" y="165.9">1</text>
<text x="29.2" y="163.4">2</text>
<text x="337" y="165.4">1</text>
<text x="337" y="162.9">2</text>
<text x="339.1" y="166.7">-</text>
<text x="339.1" y="164.2">+</text>
<text x="345" y="167.8" transform="rotate(-90 345 167.8)">4</text>
<text x="345" y="163.1" transform="rotate(-90 345 163.1)">3</text>
<text x="21.9" y="169.4" transform="rotate(-90 21.9 169.4)">4</text>
<text x="343.7" y="169.9" transform="rotate(-90 343.7 169.9)">4</text>
</g>
</svg>
